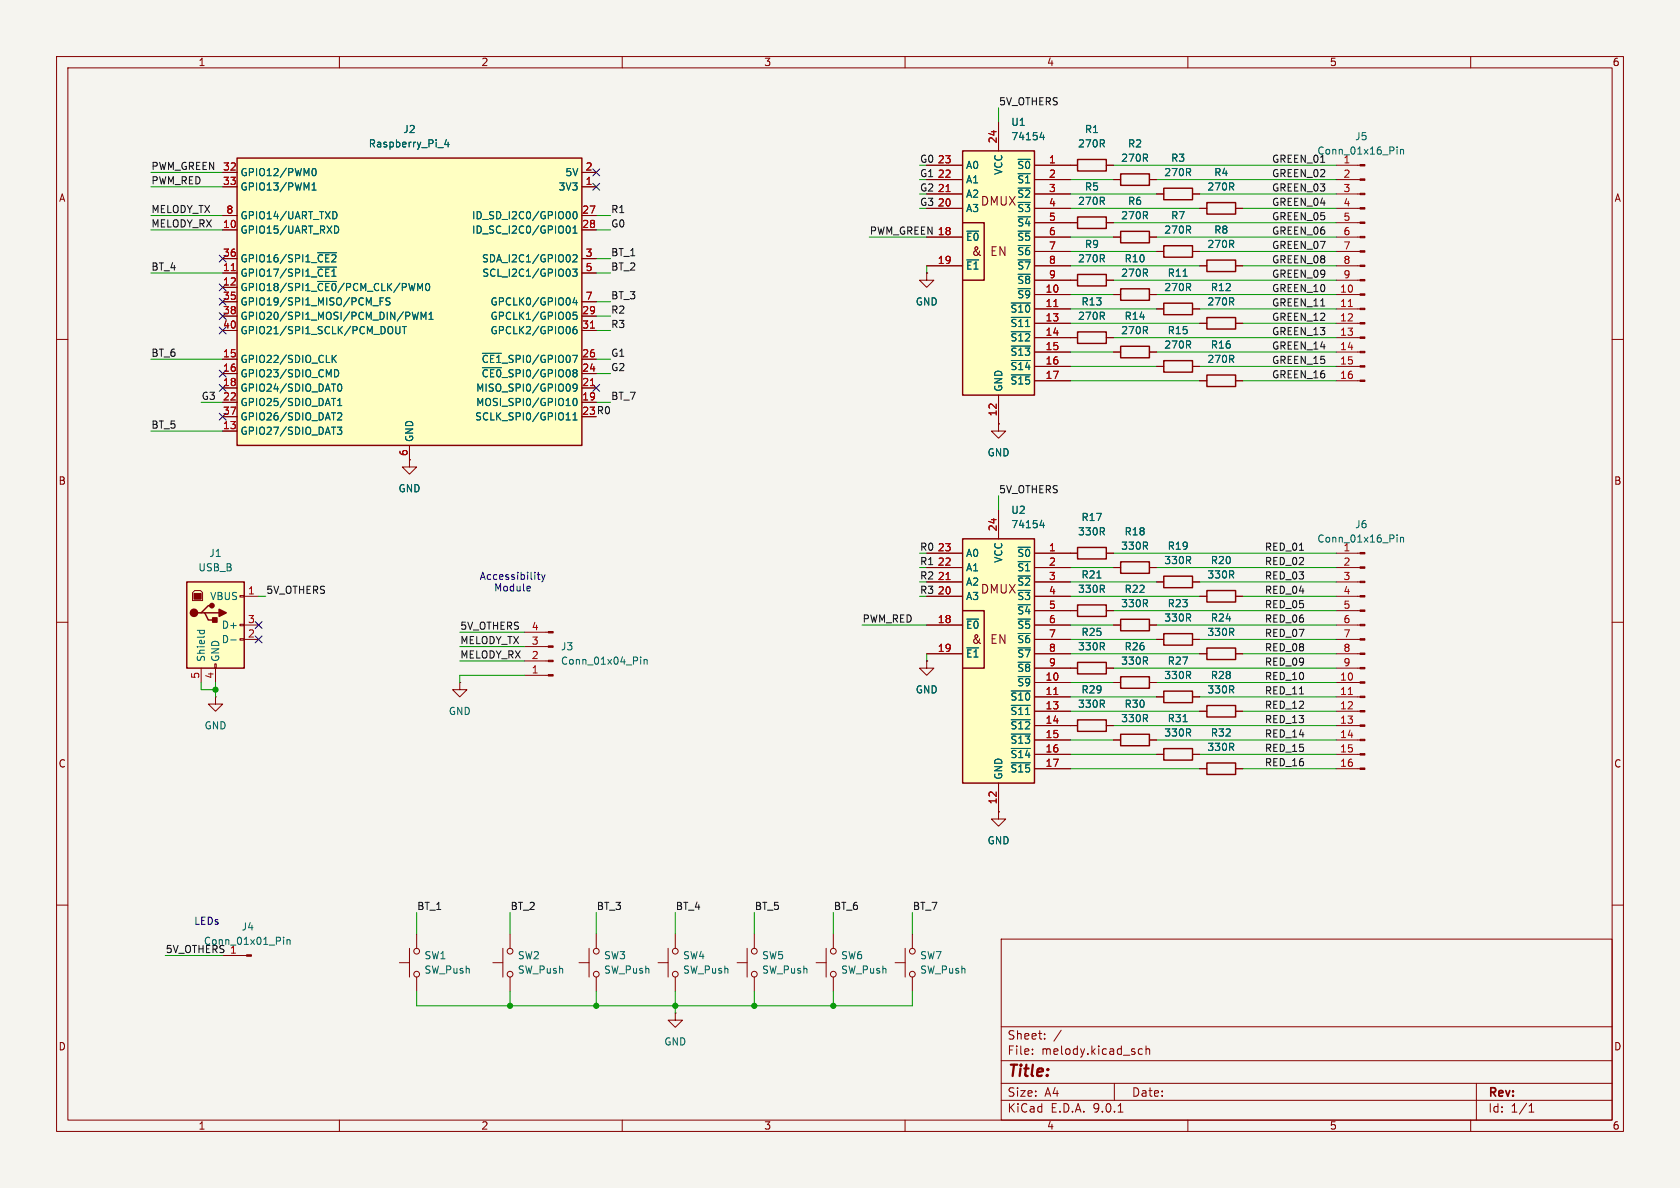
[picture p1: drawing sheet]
<svg xmlns="http://www.w3.org/2000/svg" width="297mm" height="210mm" viewBox="0 0 297 210" stroke-linecap="round" stroke-linejoin="round" font-family="sans-serif">
<path d="M0 0h297v210h-297z" fill="#f5f4ef" stroke="#f5f4ef" stroke-width=".18"/>
<g fill="none" stroke="#840000" stroke-width=".18">
<path d="M10 10h277v190h-277zM12 12h273v186h-273zM60 10v2M110 10v2M160 10v2M210 10v2M260 10v2M10 60h2M285 60h2M10 110h2M92.7 119.4h4.2M92.7 116.8h4.2"/>
<path d="M92.7 114.3h4.2M92.7 111.8h4.2M285 110h2M38.1 123.2v1.3h1.3l-1.3 1.2-1.3-1.2h1.3M38.1 123.2h.1M81.3 120.7v1.2h1.2l-1.2 1.3-1.3-1.3h1.3M81.3 120.7h.1M10 160h2M87.1 170.2h1.8M88.9 167.6v5.1M90.2 165.1v2.5M90.2 172.7v2.6"/>
<path d="M177 166h108v32h-108zM285 160h2M60 198v2M110 198v2M160 198v2M177 194.5h108M177 191.5h108M177 187.5h108M177 181.5h108M182.5 186.3v.1M182.5 185.5v.1M184.7 183.6v.1"/>
<path d="M184.7 182.8v.1M187.6 182.1l-1.3 2M197 191.5v3M197.7 196.6h.8M201.2 186.1l.3 .3 .5-.1M202 185.5l-.5-.1-.3 .3M202.6 185.5l.2-.1 .4 .1v.9M202.6 184.9v1.5M210 198v2M260 198v2M261 191.5v6.5M270.3 196.6h.9"/>
<path d="M270.3 195.5l.4-.4v1.5"/>
<circle cx="90.2" cy="172.2" r=".51"/>
<circle cx="90.2" cy="168.1" r=".51"/>
</g>
<g fill="#840000" stroke="#840000" stroke-width=".18">
<path d="M96.9 119.3h.9v.2h-.9z"/>
<path d="M96.9 116.7h.9v.3h-.9z"/>
<path d="M96.9 114.2h.9v.2h-.9z"/>
<path d="M96.9 111.6h.9v.3h-.9z"/>
</g>
<path d="M113.3 116.1v.2M113.3 116.6v.8M113.9 116.6v.8M113.9 116.7l.1-.1h.4v.8" fill="none" stroke="#006464" stroke-width=".18"/>
<path d="M33 102.9h10.2v15.2h-10.2z" fill="#ffffc2"/>
<g fill="none" stroke="#840000" stroke-width=".25">
<path d="M190.5 38.4h5.1v2h-5.1zM198.1 30.7h5.1v2.1h-5.1zM205.7 33.3h5.1v2h-5.1zM213.4 35.8h5v2h-5zM190.5 48.5h5.1v2h-5.1zM190.5 58.7h5.1v2h-5.1zM198.1 51.1h5.1v2h-5.1zM198.1 40.9h5.1v2h-5.1zM205.7 43.4h5.1v2.1h-5.1zM205.7 53.6h5.1v2h-5.1zM213.4 46h5v2h-5zM198.1 61.2h5.1v2h-5.1z"/>
<path d="M205.7 63.8h5.1v2h-5.1zM213.4 66.3h5v2h-5zM190.5 96.8h5.1v2h-5.1zM198.1 99.3h5.1v2h-5.1zM33 102.9h10.2v15.2h-10.2zM35.6 108.3h.6l.6 1.3h1.3M36.2 108.3h2.5M37.5 107.1h-.7l-1.2 1.2h-.7M190.5 117.1h5.1v2h-5.1zM190.5 106.9h5.1v2.1h-5.1zM198.1 109.5h5.1v2h-5.1zM198.1 119.6h5.1v2.1h-5.1z"/>
<path d="M205.7 112h5.1v2h-5.1zM205.7 101.9h5.1v2h-5.1zM190.5 127.3h5.1v2h-5.1zM198.1 129.8h5.1v2h-5.1zM205.7 122.2h5.1v2h-5.1zM205.7 132.3h5.1v2.1h-5.1z"/>
</g>
<g fill="none" stroke="#840000" stroke-width=".18">
<path d="M189.2 39.4h1.3M195.6 39.4h1.2M196.8 31.8h1.3M203.2 31.8h1.3M204.5 34.3h1.2M210.8 34.3h1.3M212.1 36.8h1.3M218.4 36.8h1.3M189.2 49.5h1.3M189.2 59.7h1.3M195.6 49.5h1.2M195.6 59.7h1.2"/>
<path d="M196.8 52.1h1.3M196.8 41.9h1.3M203.2 52.1h1.3M203.2 41.9h1.3M204.5 44.5h1.2M204.5 54.6h1.2M210.8 44.5h1.3M210.8 54.6h1.3M212.1 47h1.3M218.4 47h1.3M196.8 62.2h1.3M203.2 62.2h1.3"/>
<path d="M204.5 64.8h1.2M210.8 64.8h1.3M212.1 67.3h1.3M218.4 67.3h1.3M72.4 81.3v1.3h1.3l-1.3 1.2-1.3-1.2h1.3M72.4 81.3h.1M189.2 97.8h1.3M195.6 97.8h1.2M34 104.8l.4-.4h1l.4 .4v1.4h-1.8zM35.6 118.1v2.6M38 117.3h.2v.8h-.2zM38.1 118.1v2.6"/>
<path d="M42.4 105.3h.8v.2h-.8zM42.4 110.4h.8v.2h-.8zM42.4 112.9h.8v.3h-.8zM43.2 105.4h2.5M43.2 110.5h2.5M43.2 113h2.5M189.2 118.1h1.3M189.2 108h1.3M195.6 118.1h1.2M195.6 108h1.2M196.8 110.5h1.3M196.8 100.3h1.3"/>
<path d="M203.2 110.5h1.3M203.2 100.3h1.3M204.5 113h1.2M204.5 102.9h1.2M210.8 113h1.3M210.8 102.9h1.3M189.2 128.3h1.3M195.6 128.3h1.2M196.8 130.8h1.3M196.8 120.7h1.3M203.2 130.8h1.3M203.2 120.7h1.3"/>
<path d="M204.5 123.2h1.2M204.5 133.4h1.2M210.8 123.2h1.3M210.8 133.4h1.3M176.5 143.5v1.3h1.3l-1.3 1.3-1.2-1.3h1.2M176.5 143.5h.1M70.6 170.2h1.8M72.4 167.6v5.1M73.7 165.1v2.5M73.7 172.7v2.6M102.4 170.2h1.7M104.1 167.6v5.1"/>
<path d="M105.4 165.1v2.5M105.4 172.7v2.6M116.3 170.2h1.8M118.1 167.6v5.1M119.4 165.1v2.5M119.4 172.7v2.6M130.3 170.2h1.8M132.1 167.6v5.1M133.3 165.1v2.5M133.3 172.7v2.6M144.3 170.2h1.7M146 167.6v5.1"/>
<path d="M147.3 165.1v2.5M147.3 172.7v2.6M158.2 170.2h1.8M160 167.6v5.1M161.3 165.1v2.5M161.3 172.7v2.6"/>
<circle cx="73.7" cy="172.2" r=".51"/>
<circle cx="73.7" cy="168.1" r=".51"/>
<circle cx="105.4" cy="172.2" r=".51"/>
<circle cx="105.4" cy="168.1" r=".51"/>
<circle cx="119.4" cy="172.2" r=".51"/>
<circle cx="119.4" cy="168.1" r=".51"/>
<circle cx="133.4" cy="172.2" r=".51"/>
<circle cx="133.4" cy="168.1" r=".51"/>
<circle cx="147.3" cy="172.2" r=".51"/>
<circle cx="147.3" cy="168.1" r=".51"/>
<circle cx="161.3" cy="168.1" r=".51"/>
<circle cx="161.3" cy="172.2" r=".51"/>
</g>
<path d="M34.3 104.9h1.3v1h-1.3z" fill="#840000" stroke="#840000" stroke-width=".18"/>
<g fill="#840000" stroke="#840000" stroke-width=".25">
<path d="M37.6 109.2h.8v.8h-.8z"/>
<path d="M38.7 107.7l1.3 .6-1.3 .7z"/>
<circle cx="34.3" cy="108.3" r=".63"/>
<circle cx="37.5" cy="107.1" r=".38"/>
</g>
<path d="M209.2 48.8h.7M34.9 111.4h1.2M35.4 111.4l-.1 .4M36.1 111.4v.4M40.8 113.1h1M193.9 102.2h.7M209.2 127.6h.7" fill="none" stroke="#006464" stroke-width=".18"/>
<g fill="#ffffc2">
<path d="M170.2 26.7h12.7v43.2h-12.7z"/>
<path d="M170.2 39.4h3.8v10.1h-3.8z"/>
</g>
<path d="M170.2 26.7h12.7v43.2h-12.7zM170.2 39.4h3.8v10.1h-3.8M190.5 28.2h5.1v2h-5.1zM213.4 56.1h5v2.1h-5z" fill="none" stroke="#840000" stroke-width=".25"/>
<g fill="none" stroke="#840000" stroke-width=".18">
<path d="M163.8 29.2h6.4M163.8 31.8h6.4M163.8 34.3h6.4M163.8 36.8h6.4M176.5 21.6v5.1M182.9 29.2h7.6M182.9 31.8h6.3M182.9 34.3h6.3M182.9 36.8h6.3M182.9 39.4h6.3M195.6 29.2h1.2M163.8 41.9h6.4"/>
<path d="M163.8 47h6.4M182.9 41.9h6.3M182.9 47h6.3M182.9 44.5h6.3M182.9 49.5h6.3M182.9 52.1h6.3M182.9 54.6h6.3M182.9 57.2h6.3M182.9 59.7h6.3M212.1 57.2h1.3M218.4 57.2h1.3M176.5 69.9v5"/>
<path d="M182.9 62.2h6.3M182.9 64.8h6.3M182.9 67.3h6.3"/>
</g>
<path d="M167.2 33.9h.8M186.3 54.2h.7" fill="none" stroke="#a90000" stroke-width=".18"/>
<path d="M184.2 23.4l-.3 .9h.8M184.5 23.9v.8M170.9 40.9h2.1M170.9 45.9h2.1M178.8 53.6h3.3M178.8 56.1h3.3M178.8 58.6h3.3M178.8 61.2h3.3M178.8 63.7h3.3M178.8 66.3h3.3" fill="none" stroke="#006464" stroke-width=".18"/>
<g fill="#ffffc2">
<path d="M170.2 95.3h12.7v43.1h-12.7z"/>
<path d="M170.2 108h3.8v10.1h-3.8z"/>
</g>
<path d="M170.2 95.3h12.7v43.1h-12.7zM170.2 108h3.8v10.1h-3.8M213.4 104.4h5v2h-5zM213.4 114.6h5v2h-5zM213.4 124.7h5v2h-5zM213.4 134.9h5v2h-5z" fill="none" stroke="#840000" stroke-width=".25"/>
<g fill="none" stroke="#840000" stroke-width=".18">
<path d="M236.2 29.2h4.2M236.2 31.8h4.2M236.2 34.3h4.2M236.2 36.8h4.2M236.2 39.4h4.2M163.8 48.3v1.2h1.3l-1.3 1.3-1.2-1.3h1.2M163.8 48.3h.1M236.2 41.9h4.2M236.2 44.5h4.2M236.2 47h4.2M236.2 49.5h4.2M236.2 52.1h4.2"/>
<path d="M236.2 54.6h4.2M236.2 57.2h4.2M236.2 59.7h4.2M176.5 74.9v1.3h1.3l-1.3 1.3-1.2-1.3h1.2M176.5 74.9h.1M236.2 62.2h4.2M236.2 64.8h4.2M236.2 67.3h4.2M163.8 97.8h6.4M176.5 90.2v5.1M182.9 97.8h6.3M236.2 97.8h4.2"/>
<path d="M163.8 116.8v1.3h1.3l-1.3 1.3-1.2-1.3h1.2M163.8 116.8h.1M163.8 100.3h6.4M163.8 102.9h6.4M163.8 105.4h6.4M163.8 110.5h6.4M163.8 115.6h6.4M182.9 100.3h6.3M182.9 102.9h6.3M182.9 105.4h6.3M182.9 110.5h6.3M182.9 115.6h6.3"/>
<path d="M182.9 108h6.3M182.9 113h6.3M182.9 118.1h6.3M212.1 105.4h1.3M212.1 115.6h1.3M218.4 105.4h1.3M218.4 115.6h1.3M236.2 100.3h4.2M236.2 102.9h4.2M236.2 105.4h4.2M236.2 110.5h4.2M236.2 115.6h4.2"/>
<path d="M236.2 108h4.2M236.2 113h4.2M236.2 118.1h4.2M176.5 138.4v5.1M182.9 120.7h6.3M182.9 123.2h6.3M182.9 125.7h6.3M182.9 128.3h6.3M182.9 130.8h6.3M182.9 133.4h6.3M182.9 135.9h6.3M212.1 125.7h1.3"/>
<path d="M212.1 135.9h1.3M218.4 125.7h1.3M218.4 135.9h1.3M236.2 120.7h4.2M236.2 123.2h4.2M236.2 125.7h4.2M236.2 128.3h4.2M236.2 130.8h4.2M236.2 133.4h4.2M236.2 135.9h4.2M39.4 168.9h4.2M119.4 179.1v1.2h1.2l-1.2 1.3-1.3-1.3h1.3"/>
<path d="M119.4 179.1h.1"/>
</g>
<path d="M238.4 54.2h.7M167.2 102.5h.8M186.3 122.8h.7M238.4 122.8h.7" fill="none" stroke="#a90000" stroke-width=".18"/>
<g fill="none" stroke="#006464" stroke-width=".18">
<path d="M247 26v.1M247 26.4v.8M247.6 26.4v.8M247.6 26.5l.2-.1 .3 .1v.7M184.2 92l-.3 .9h.8M184.5 92.4v.9M247 94.6v.1M247 95v.8M247.6 95v.8M247.6 95.1l.2-.1h.3v.8M170.9 109.4h2.1M170.9 114.5h2.1"/>
<path d="M178.8 122.1h3.3M178.8 124.7h3.3M178.8 127.2h3.3M178.8 129.8h3.3M178.8 132.3h3.3M178.8 134.8h3.3M50.1 165.7v.1M50.1 166.1v.8M50.7 166.1v.8M50.7 166.2l.2-.1 .3 .1 .1 .7"/>
</g>
<g fill="#840000" stroke="#840000" stroke-width=".18">
<path d="M240.4 29.1h.9v.2h-.9z"/>
<path d="M240.4 31.6h.9v.3h-.9z"/>
<path d="M240.4 34.2h.9v.2h-.9z"/>
<path d="M240.4 36.7h.9v.3h-.9z"/>
<path d="M240.4 39.2h.9v.3h-.9z"/>
<path d="M240.4 41.8h.9v.2h-.9z"/>
<path d="M240.4 44.3h.9v.3h-.9z"/>
<path d="M240.4 46.9h.9v.2h-.9z"/>
<path d="M240.4 49.4h.9v.3h-.9z"/>
<path d="M240.4 51.9h.9v.3h-.9z"/>
<path d="M240.4 54.5h.9v.2h-.9z"/>
<path d="M240.4 57h.9v.3h-.9z"/>
<path d="M240.4 59.6h.9v.2h-.9z"/>
<path d="M240.4 62.1h.9v.3h-.9z"/>
<path d="M240.4 64.6h.9v.3h-.9z"/>
<path d="M240.4 67.2h.9v.2h-.9z"/>
<path d="M43.6 168.8h.8v.2h-.8z"/>
<path d="M240.4 97.7h.9v.2h-.9z"/>
<path d="M240.4 100.2h.9v.3h-.9z"/>
<path d="M240.4 102.7h.9v.3h-.9z"/>
<path d="M240.4 105.3h.9v.2h-.9z"/>
<path d="M240.4 107.8h.9v.3h-.9z"/>
<path d="M240.4 110.4h.9v.2h-.9z"/>
<path d="M240.4 112.9h.9v.3h-.9z"/>
<path d="M240.4 115.4h.9v.3h-.9z"/>
<path d="M240.4 118h.9v.2h-.9z"/>
<path d="M240.4 120.5h.9v.3h-.9z"/>
<path d="M240.4 123.1h.9v.2h-.9z"/>
<path d="M240.4 125.6h.9v.3h-.9z"/>
<path d="M240.4 128.1h.9v.3h-.9z"/>
<path d="M240.4 130.7h.9v.2h-.9z"/>
<path d="M240.4 133.2h.9v.3h-.9z"/>
<path d="M240.4 135.8h.9v.2h-.9z"/>
</g>
<path d="M41.9 27.9h61v50.8h-61z" fill="#ffffc2"/>
<path d="M41.9 27.9h61v50.8h-61z" fill="none" stroke="#840000" stroke-width=".25"/>
<g fill="none" stroke="#840000" stroke-width=".18">
<path d="M39.4 30.5h2.5M39.4 33h2.5M39.4 38.1h2.5M102.9 30.5h2.5M102.9 33h2.5M102.9 38.1h2.5M163.8 29.2h6.4M163.8 31.8h6.4M163.8 34.3h6.4M163.8 36.8h6.4M176.5 21.6v5.1M182.9 29.2h7.6"/>
<path d="M182.9 31.8h6.3M182.9 34.3h6.3M182.9 36.8h6.3M182.9 39.4h7.6M195.6 29.2h1.2M195.6 39.4h1.2M196.8 31.8h1.3M203.2 31.8h1.3M204.5 34.3h1.2M210.8 34.3h1.3M212.1 36.8h1.3M218.4 36.8h1.3"/>
<path d="M39.4 40.6h2.5M39.4 45.7h2.5M39.4 48.3h2.5M39.4 50.8h2.5M39.4 53.3h2.5M39.4 55.9h2.5M39.4 58.4h2.5M102.9 40.6h2.5M102.9 45.7h2.5M102.9 48.3h2.5M102.9 53.3h2.5M102.9 55.9h2.5"/>
<path d="M102.9 58.4h2.5M163.8 48.3h.1M163.8 41.9h6.4M163.8 47h6.4M182.9 41.9h6.3M182.9 47h6.3M182.9 44.5h6.3M182.9 49.5h7.6M182.9 52.1h6.3M182.9 54.6h6.3M182.9 57.2h6.3M182.9 59.7h7.6"/>
<path d="M195.6 49.5h1.2M195.6 59.7h1.2M196.8 41.9h1.3M196.8 52.1h1.3M203.2 41.9h1.3M203.2 52.1h1.3M204.5 44.5h1.2M204.5 54.6h1.2M210.8 44.5h1.3M210.8 54.6h1.3M212.1 47h1.3M212.1 57.2h1.3"/>
<path d="M218.4 47h1.3M218.4 57.2h1.3M39.4 63.5h2.5M39.4 66h2.5M39.4 68.6h2.5M39.4 71.1h2.5M39.4 73.7h2.5M39.4 76.2h2.5M72.4 78.7v2.6M102.9 63.5h2.5M102.9 66h2.5M102.9 68.6h2.5"/>
<path d="M102.9 71.1h2.5M176.5 74.9h.1M176.5 69.9v5M182.9 62.2h6.3M182.9 64.8h6.3M182.9 67.3h6.3M196.8 62.2h1.3M203.2 62.2h1.3M204.5 64.8h1.2M210.8 64.8h1.3M212.1 67.3h1.3M218.4 67.3h1.3"/>
<path d="M72.4 81.3h.1M163.8 97.8h6.4M176.5 90.2v5.1M182.9 97.8h7.6M195.6 97.8h1.2M163.8 116.8h.1M163.8 100.3h6.4M163.8 102.9h6.4M163.8 105.4h6.4M163.8 110.5h6.4M163.8 115.6h6.4M182.9 100.3h6.3"/>
<path d="M182.9 102.9h6.3M182.9 105.4h6.3M182.9 110.5h6.3M182.9 115.6h6.3M182.9 108h7.6M182.9 113h6.3M182.9 118.1h7.6M195.6 108h1.2M195.6 118.1h1.2M196.8 100.3h1.3M196.8 110.5h1.3M203.2 100.3h1.3"/>
<path d="M203.2 110.5h1.3M204.5 102.9h1.2M204.5 113h1.2M210.8 102.9h1.3M210.8 113h1.3M212.1 105.4h1.3M212.1 115.6h1.3M218.4 105.4h1.3M218.4 115.6h1.3M176.5 138.4v5.1M182.9 120.7h6.3M182.9 123.2h6.3"/>
<path d="M182.9 125.7h6.3M182.9 128.3h7.6M182.9 130.8h6.3M182.9 133.4h6.3M182.9 135.9h6.3M195.6 128.3h1.2M196.8 120.7h1.3M196.8 130.8h1.3M203.2 120.7h1.3M203.2 130.8h1.3M204.5 123.2h1.2M204.5 133.4h1.2"/>
<path d="M210.8 123.2h1.3M210.8 133.4h1.3M212.1 125.7h1.3M212.1 135.9h1.3M218.4 125.7h1.3M218.4 135.9h1.3M176.5 143.5h.1"/>
</g>
<g fill="none" stroke="#006464" stroke-width=".18">
<path d="M55.2 30.3l.1-.4 .2-.1a.68 .68 0 0 1 .4 .6 .68 .68 0 0 1-.4 .7l-.2-.2-.1-.3M55.2 33.6h.7M55.2 32.7l.3-.4v1.3M59.1 37.4a.68 .68 0 0 1 .5 .6 .68 .68 0 0 1-.5 .7M59.1 39.9a.64 .64 0 0 1 .8 .7 .64 .64 0 0 1-.8 .6M77.4 26.1h1M78.9 24.6l-.3 1h.8M79.2 25.1v.9M100.4 39.9a.68 .68 0 0 1 .4 .7 .68 .68 0 0 1-.4 .6M100.7 37.5l.1 .4-.1 .7M101.4 37.5l.2-.1a.68 .68 0 0 1 .4 .6 .68 .68 0 0 1-.4 .7l-.2-.1-.1-.4zM184.2 23.4l-.3 .9h.8"/>
<path d="M184.5 23.9v.8M56.1 44.7h3.4M56.1 47.2h3.4M56.1 49.8h3.4M65.9 54h1M67.2 53.3h.4M67.8 52.6h-.6v1.3M68.9 52.7l-.4-.1-.2 .2v.3l.5 .3 .1 .3-.2 .2h-.5M70 57.7v1.1l.2 .2 .4-.1 .1-.1v-1.1M71.1 57.7h.7M71.5 57.7v1.3M72.9 55.2l.3 1.3 .2-.9 .3 .9 .3-1.3"/>
<path d="M74.4 56.5v-1.3l.5 .9 .4-.9v1.3M75.4 50.2l.1-.1a.68 .68 0 0 1 .5 .6 .68 .68 0 0 1-.5 .7 .84 .84 0 0 1-.1-1.2zM75.8 56.5h.8M75.8 55.6l.4-.4v1.3M100.7 47.8v.8M101.2 47.6h.8l-.4 .5 .4 .1v.5l-.2 .1-.6-.1M101.3 41.2h.7M101.3 45.2l.5-.2 .2 .4-.8 .9h.8M101.3 40.3l.4-.4v1.3M101.6 52.6l-.3 .9h.8M101.9 57.7l-.4 .1a.86 .86 0 0 0 0 1.2l.5-.1v-.4l-.2-.3-.4 .1-.1 .2M101.9 53.1v.8"/>
<path d="M102 55.2h-.6l-.1 .6 .2-.1h.4l.1 .2v.4l-.2 .2-.5-.2M170.9 40.9h2.1M170.9 45.9h2.1M178.8 53.6h3.3M178.8 56.1h3.3M178.8 58.6h3.3M209.2 48.8h.7M58.7 62.8v1.3M58.9 63.4l.6 .7M59.1 65.3a.64 .64 0 0 1 .8 .7 .64 .64 0 0 1-.8 .6M59.5 62.8l-.8 .7M59.6 75.5h.8l-.4 .5 .4 .1v.6l-.2 .1-.6-.1"/>
<path d="M59.7 73.1l.5-.1 .2 .3-.8 .9h.8M59.7 71.7h.7M59.7 70.8l.4-.4v1.3M59.9 68l.1-.1a.68 .68 0 0 1 .4 .6 .68 .68 0 0 1-.4 .7 .84 .84 0 0 1-.1-1.2zM85.3 62.5h3.3M85.3 65h3.3M100.1 74.2h.7M101.3 74.2h.7M101.3 73.3l.4-.3v1.2M101.4 70.6l.2-.2a.68 .68 0 0 1 .4 .7 .68 .68 0 0 1-.4 .6l-.2-.1-.1-.4zM102 68.4l-.2 .3-.4-.1-.1-.2 .1-.4 .4-.1 .2 .1a.84 .84 0 0 1-.3 1.2h-.3M178.8 61.2h3.3"/>
<path d="M178.8 63.7h3.3M178.8 66.3h3.3M184.2 92l-.3 .9h.8M184.5 92.4v.9M170.9 109.4h2.1M170.9 114.5h2.1M193.9 102.2h.7M178.8 122.1h3.3M178.8 124.7h3.3M178.8 127.2h3.3M178.8 129.8h3.3M178.8 132.3h3.3"/>
<path d="M178.8 134.8h3.3M209.2 127.6h.7"/>
</g>
<path d="M167.2 33.9h.8M40.9 47.8h.7M104.4 58h.7M186.3 54.2h.7M104.4 68.2h.7M167.2 102.5h.8M186.3 122.8h.7" fill="none" stroke="#a90000" stroke-width=".18"/>
<g fill="none" stroke="#009600" stroke-width=".18">
<path d="M176.5 19.1v2.5M26.7 38.1h12.7M26.7 30.5h12.7M26.7 33h12.7M105.4 38.1h2.5M189.2 34.3h15.3M189.2 36.8h22.9M189.2 31.8h7.6M196.8 29.2h39.4M196.8 39.4h39.4M204.5 31.8h31.7M212.1 34.3h24.1"/>
<path d="M219.7 36.8h16.5M26.7 48.3h12.7M26.7 40.6h12.7M105.4 45.7h2.5M105.4 48.3h2.5M105.4 58.4h2.5M105.4 55.9h2.5M105.4 40.6h2.5M105.4 53.3h2.5M153.7 41.9h10.1M163.8 47v1.3M189.2 47h22.9"/>
<path d="M189.2 44.5h15.3M189.2 41.9h7.6M189.2 52.1h7.6M189.2 57.2h22.9M189.2 54.6h15.3M196.8 59.7h39.4M196.8 49.5h39.4M204.5 41.9h31.7M204.5 52.1h31.7M212.1 44.5h24.1M212.1 54.6h24.1M219.7 47h16.5"/>
<path d="M219.7 57.2h16.5M26.7 76.2h12.7M26.7 63.5h12.7M35.6 71.1h3.8M105.4 71.1h2.5M105.4 63.5h2.5M105.4 66h2.5M189.2 64.8h15.3M189.2 62.2h7.6M189.2 67.3h22.9M204.5 62.2h31.7M212.1 64.8h24.1"/>
<path d="M219.7 67.3h16.5M176.5 87.6v2.6M196.8 97.8h39.4M45.7 105.4h1.3M81.3 116.8h11.4M81.3 114.3h11.4M81.3 111.8h11.4M92.7 119.4h-11.4v1.3M152.4 110.5h11.4M163.8 115.6v1.2M189.2 102.9h15.3M189.2 100.3h7.6"/>
<path d="M189.2 105.4h22.9M189.2 110.5h7.6M189.2 113h15.3M189.2 115.6h22.9M196.8 118.1h39.4M196.8 108h39.4M204.5 100.3h31.7M204.5 110.5h31.7M212.1 102.9h24.1M212.1 113h24.1M219.7 105.4h16.5M219.7 115.6h16.5"/>
<path d="M35.6 120.7v1.2h2.5M38.1 120.7v2.5M189.2 135.9h22.9M189.2 133.4h15.3M189.2 120.7h7.6M189.2 130.8h7.6M189.2 125.7h22.9M189.2 123.2h15.3M196.8 128.3h39.4M204.5 120.7h31.7M204.5 130.8h31.7M212.1 133.4h24.1"/>
<path d="M212.1 123.2h24.1M219.7 135.9h16.5M219.7 125.7h16.5M29.2 168.9h10.2M73.7 175.3v2.5h87.6v-2.5M73.7 161.3v3.8M90.2 161.3v3.8M90.2 175.3v2.5M105.4 161.3v3.8M105.4 175.3v2.5M119.4 161.3v3.8M119.4 175.3v3.8"/>
<path d="M133.3 161.3v3.8M133.3 175.3v2.5M147.3 161.3v3.8M147.3 175.3v2.5M161.3 161.3v3.8"/>
</g>
<g fill="none" stroke="#000084" stroke-width=".18">
<path d="M104.8 29.9l1.2 1.2M104.8 32.4l1.2 1.2M106 29.9l-1.2 1.2M106 32.4l-1.2 1.2M38.8 57.8l1.2 1.2M38.8 50.2l1.2 1.2M38.8 45.1l1.2 1.2M38.8 55.3l1.2 1.2M38.8 52.7l1.2 1.2M40 57.8l-1.2 1.2M40 50.2l-1.2 1.2M40 45.1l-1.2 1.2"/>
<path d="M40 55.3l-1.2 1.2M40 52.7l-1.2 1.2M38.8 65.4l1.2 1.2M38.8 68l1.2 1.2M38.8 73.1l1.2 1.2M40 65.4l-1.2 1.2M40 68l-1.2 1.2M40 73.1l-1.2 1.2M104.8 68l1.2 1.2M106 68l-1.2 1.2M45.1 109.9l1.2 1.2M45.1 112.4l1.2 1.2"/>
<path d="M46.3 109.9l-1.2 1.2M46.3 112.4l-1.2 1.2"/>
</g>
<path d="M93.7 104.4l-.1 .1M93.7 103.7l.1 .2-.6 .2M95 101.6h.5M95.2 101.2v1l.3 .2M95.8 101.6l.3 .8M96.1 102.4l-.3 .5M96.4 101.6l-.3 .8" fill="none" stroke="#0000c2" stroke-width=".18"/>
<g fill="#009600" stroke="#009600" stroke-width=".18">
<circle cx="119.4" cy="177.8" r=".46"/>
<circle cx="133.3" cy="177.8" r=".46"/>
<circle cx="147.3" cy="177.8" r=".46"/>
<circle cx="38.1" cy="121.9" r=".46"/>
<circle cx="90.2" cy="177.8" r=".46"/>
<circle cx="105.4" cy="177.8" r=".46"/>
</g>
<text font-size="2.8" fill="#840000" x="178" y="190.9">Title:</text>
<g font-size="2.1" fill="#840000">
<text x="173.3" y="36.6">DMUX</text>
<text x="171.7" y="45.4">&amp;</text>
<text x="175" y="45.4">EN</text>
<text x="173.3" y="105.1">DMUX</text>
<text x="171.7" y="114">&amp;</text>
<text x="175" y="114">EN</text>
<text x="178" y="184">Sheet:</text>
<text x="178" y="186.7">File:</text>
<text x="184.1" y="186.7">melody.kicad_sch</text>
<text x="178" y="196.9">KiCad</text>
<text x="178" y="194.1">Size:</text>
<text x="184.7" y="194.1">A4</text>
<text x="185.7" y="196.9">E.D.A.</text>
<text x="193.3" y="196.9">9.0.1</text>
<text x="200" y="194.1">Date:</text>
<text x="263" y="194.3">Rev:</text>
<text x="263" y="196.9">Id:</text>
<text x="267.1" y="196.9">1/1</text>
</g>
<g font-size="1.8" fill="#840000">
<text x="35" y="11.9">1</text>
<text x="85" y="11.9">2</text>
<text x="135" y="11.9">3</text>
<text x="185" y="11.9">4</text>
<text x="235" y="11.9">5</text>
<text x="285" y="11.9">6</text>
<text x="10.3" y="35.9">A</text>
<text x="285.3" y="35.9">A</text>
<text x="102.8" y="73.4">23 R0</text>
<text x="10.3" y="85.9">B</text>
<text x="285.3" y="85.9">B</text>
<text x="10.3" y="135.9">C</text>
<text x="285.3" y="135.9">C</text>
<text x="10.3" y="185.9">D</text>
<text x="285.3" y="185.9">D</text>
<text x="35" y="199.9">1</text>
<text x="85" y="199.9">2</text>
<text x="135" y="199.9">3</text>
<text x="185" y="199.9">4</text>
<text x="235" y="199.9">5</text>
<text x="285" y="199.9">6</text>
</g>
<g font-size="1.8" fill="#006464">
<text x="71.2" y="23.7">J2</text>
<text x="178.7" y="22.5">U1</text>
<text x="191.7" y="23.7">R1</text>
<text x="65.1" y="26.3">Raspberry_Pi_4</text>
<text x="178.7" y="25">74154</text>
<text x="190.5" y="26.3">270R</text>
<text x="198.1" y="28.8">270R</text>
<text x="199.3" y="26.3">R2</text>
<text x="206.9" y="28.8">R3</text>
<text x="232.8" y="27.5">Conn_01x16_Pin</text>
<text x="237.4" y="29">1</text>
<text x="239.5" y="25">J5</text>
<text x="42.4" y="31.3">GPIO12/PWM0</text>
<text x="42.4" y="33.9">GPIO13/PWM1</text>
<text x="98.7" y="33.9">3V3</text>
<text x="99.9" y="31.3">5V</text>
<text x="170.7" y="30.1">A0</text>
<text x="170.7" y="32.6">A1</text>
<text x="170.7" y="35.2">A2</text>
<text x="177.4" y="31" transform="rotate(-90 177.4 31)">VCC</text>
<text x="179.7" y="30.1">~{S0}</text>
<text x="179.7" y="32.6">~{S1}</text>
<text x="179.7" y="35.2">~{S2}</text>
<text x="191.7" y="33.9">R5</text>
<text x="205.7" y="31.3">270R</text>
<text x="213.3" y="33.9">270R</text>
<text x="214.6" y="31.3">R4</text>
<text x="42.4" y="39">GPIO14/UART_TXD</text>
<text x="42.4" y="41.5">GPIO15/UART_RXD</text>
<text x="83.4" y="39">ID_SD_I2C0/GPIO00</text>
<text x="83.4" y="41.5">ID_SC_I2C0/GPIO01</text>
<text x="170.7" y="37.7">A3</text>
<text x="179.7" y="37.7">~{S3}</text>
<text x="179.7" y="40.2">~{S4}</text>
<text x="190.5" y="36.4">270R</text>
<text x="198.1" y="39">270R</text>
<text x="199.3" y="36.4">R6</text>
<text x="205.7" y="41.5">270R</text>
<text x="206.9" y="39">R7</text>
<text x="214.6" y="41.5">R8</text>
<text x="42.4" y="46.6">GPIO16/SPI1_~{CE2}</text>
<text x="85.1" y="46.6">SDA_I2C1/GPIO02</text>
<text x="170.7" y="42.8">~{E0}</text>
<text x="170.7" y="47.9">~{E1}</text>
<text x="179.7" y="42.8">~{S5}</text>
<text x="179.7" y="45.3">~{S6}</text>
<text x="179.7" y="47.9">~{S7}</text>
<text x="190.5" y="46.6">270R</text>
<text x="191.7" y="44">R9</text>
<text x="198.7" y="46.6">R10</text>
<text x="213.3" y="44">270R</text>
<text x="42.4" y="49.1">GPIO17/SPI1_~{CE1}</text>
<text x="42.4" y="51.7">GPIO18/SPI1_~{CE0}/PCM_CLK/PWM0</text>
<text x="85.2" y="49.1">SCL_I2C1/GPIO03</text>
<text x="179.7" y="50.4">~{S8}</text>
<text x="179.7" y="52.9">~{S9}</text>
<text x="198.1" y="49.1">270R</text>
<text x="205.7" y="51.7">270R</text>
<text x="206.3" y="49.1">R11</text>
<text x="214" y="51.7">R12</text>
<text x="42.4" y="54.2">GPIO19/SPI1_MISO/PCM_FS</text>
<text x="42.4" y="56.7">GPIO20/SPI1_MOSI/PCM_DIN/PWM1</text>
<text x="42.4" y="59.3">GPIO21/SPI1_SCLK/PCM_DOUT</text>
<text x="86.6" y="54.2">GPCLK0/GPIO04</text>
<text x="86.6" y="56.7">GPCLK1/GPIO05</text>
<text x="86.6" y="59.3">GPCLK2/GPIO06</text>
<text x="161.8" y="54.2">GND</text>
<text x="178.5" y="55.5">~{S10}</text>
<text x="178.5" y="58">~{S11}</text>
<text x="190.5" y="56.7">270R</text>
<text x="191.1" y="54.2">R13</text>
<text x="198.1" y="59.3">270R</text>
<text x="198.7" y="56.7">R14</text>
<text x="206.3" y="59.3">R15</text>
<text x="213.3" y="54.2">270R</text>
<text x="42.4" y="64.4">GPIO22/SDIO_CLK</text>
<text x="85" y="64.4">~{CE1}_SPI0/GPIO07</text>
<text x="178.5" y="60.6">~{S12}</text>
<text x="178.5" y="63.1">~{S13}</text>
<text x="178.5" y="65.6">~{S14}</text>
<text x="205.7" y="61.8">270R</text>
<text x="213.3" y="64.4">270R</text>
<text x="214" y="61.8">R16</text>
<text x="42.4" y="66.9">GPIO23/SDIO_CMD</text>
<text x="42.4" y="69.4">GPIO24/SDIO_DAT0</text>
<text x="42.4" y="72">GPIO25/SDIO_DAT1</text>
<text x="84.1" y="69.4">MISO_SPI0/GPIO09</text>
<text x="84.1" y="72">MOSI_SPI0/GPIO10</text>
<text x="85" y="66.9">~{CE0}_SPI0/GPIO08</text>
<text x="177.4" y="69.3" transform="rotate(-90 177.4 69.3)">GND</text>
<text x="178.5" y="68.2">~{S15}</text>
<text x="42.4" y="74.5">GPIO26/SDIO_DAT2</text>
<text x="42.4" y="77.1">GPIO27/SDIO_DAT3</text>
<text x="83.9" y="74.5">SCLK_SPI0/GPIO11</text>
<text x="73.3" y="78.2" transform="rotate(-90 73.3 78.2)">GND</text>
<text x="174.5" y="80.9">GND</text>
<text x="70.4" y="87.2">GND</text>
<text x="178.7" y="93.6">74154</text>
<text x="178.7" y="91">U2</text>
<text x="190.5" y="94.8">330R</text>
<text x="191.1" y="92.3">R17</text>
<text x="198.7" y="94.8">R18</text>
<text x="239.5" y="93.6">J6</text>
<text x="35" y="101.2">USB_B</text>
<text x="36.9" y="98.7">J1</text>
<text x="170.7" y="98.7">A0</text>
<text x="170.7" y="101.2">A1</text>
<text x="177.4" y="99.6" transform="rotate(-90 177.4 99.6)">VCC</text>
<text x="179.7" y="98.7">~{S0}</text>
<text x="179.7" y="101.2">~{S1}</text>
<text x="198.1" y="97.4">330R</text>
<text x="205.7" y="99.9">330R</text>
<text x="206.3" y="97.4">R19</text>
<text x="214" y="99.9">R20</text>
<text x="232.8" y="96.1">Conn_01x16_Pin</text>
<text x="237.4" y="97.5">1</text>
<text x="37.1" y="106.3">VBUS</text>
<text x="170.7" y="103.7">A2</text>
<text x="170.7" y="106.3">A3</text>
<text x="179.7" y="103.7">~{S2}</text>
<text x="179.7" y="106.3">~{S3}</text>
<text x="190.5" y="105">330R</text>
<text x="191.1" y="102.5">R21</text>
<text x="198.1" y="107.5">330R</text>
<text x="198.7" y="105">R22</text>
<text x="206.3" y="107.5">R23</text>
<text x="213.3" y="102.5">330R</text>
<text x="39.1" y="111.4">D+</text>
<text x="39.1" y="113.9">D-</text>
<text x="170.7" y="111.4">~{E0}</text>
<text x="179.7" y="108.8">~{S4}</text>
<text x="179.7" y="111.4">~{S5}</text>
<text x="179.7" y="113.9">~{S6}</text>
<text x="191.1" y="112.6">R25</text>
<text x="205.7" y="110.1">330R</text>
<text x="213.3" y="112.6">330R</text>
<text x="214" y="110.1">R24</text>
<text x="36.4" y="117.1" transform="rotate(-90 36.4 117.1)">Shield</text>
<text x="39" y="117.1" transform="rotate(-90 39 117.1)">GND</text>
<text x="99.1" y="115.2">J3</text>
<text x="99.1" y="117.7">Conn_01x04_Pin</text>
<text x="170.7" y="116.4">~{E1}</text>
<text x="179.7" y="116.4">~{S7}</text>
<text x="179.7" y="119">~{S8}</text>
<text x="190.5" y="115.2">330R</text>
<text x="198.1" y="117.7">330R</text>
<text x="198.7" y="115.2">R26</text>
<text x="206.3" y="117.7">R27</text>
<text x="161.8" y="122.8">GND</text>
<text x="178.5" y="124.1">~{S10}</text>
<text x="179.7" y="121.5">~{S9}</text>
<text x="190.5" y="125.3">330R</text>
<text x="191.1" y="122.8">R29</text>
<text x="198.7" y="125.3">R30</text>
<text x="205.7" y="120.2">330R</text>
<text x="213.3" y="122.8">330R</text>
<text x="214" y="120.2">R28</text>
<text x="36.1" y="129.1">GND</text>
<text x="79.2" y="126.6">GND</text>
<text x="178.5" y="126.6">~{S11}</text>
<text x="178.5" y="129.1">~{S12}</text>
<text x="178.5" y="131.7">~{S13}</text>
<text x="198.1" y="127.9">330R</text>
<text x="205.7" y="130.4">330R</text>
<text x="206.3" y="127.9">R31</text>
<text x="214" y="130.4">R32</text>
<text x="177.4" y="137.9" transform="rotate(-90 177.4 137.9)">GND</text>
<text x="178.5" y="134.2">~{S14}</text>
<text x="178.5" y="136.8">~{S15}</text>
<text x="213.3" y="132.9">330R</text>
<text x="174.5" y="149.5">GND</text>
<text x="35.9" y="167.2">Conn_01x01_Pin</text>
<text x="42.6" y="164.7">J4</text>
<text x="74.9" y="169.8">SW1</text>
<text x="74.9" y="172.3">SW_Push</text>
<text x="91.4" y="169.8">SW2</text>
<text x="91.4" y="172.3">SW_Push</text>
<text x="106.7" y="169.8">SW3</text>
<text x="106.7" y="172.3">SW_Push</text>
<text x="120.7" y="169.8">SW4</text>
<text x="120.7" y="172.3">SW_Push</text>
<text x="134.6" y="169.8">SW5</text>
<text x="134.6" y="172.3">SW_Push</text>
<text x="148.6" y="169.8">SW6</text>
<text x="148.6" y="172.3">SW_Push</text>
<text x="162.6" y="169.8">SW7</text>
<text x="162.6" y="172.3">SW_Push</text>
<text x="117.3" y="185">GND</text>
</g>
<g font-size="1.8" fill="#0f0f0f">
<text x="176.5" y="18.7">5V_OTHERS</text>
<text x="224.8" y="28.9">GREEN_01</text>
<text x="26.7" y="30.1">PWM_GREEN 32</text>
<text x="26.7" y="32.7">PWM_RED</text>
<text x="224.8" y="31.4">GREEN_02</text>
<text x="224.8" y="33.9">GREEN_03</text>
<text x="26.7" y="37.8">MELODY_TX</text>
<text x="26.7" y="40.3">MELODY_RX</text>
<text x="107.9" y="40.3">G0</text>
<text x="107.9" y="37.8">R1</text>
<text x="153.7" y="41.6">PWM_GREEN 18</text>
<text x="224.8" y="41.6">GREEN_06</text>
<text x="224.8" y="36.5">GREEN_04</text>
<text x="224.8" y="39">GREEN_05</text>
<text x="26.7" y="47.9">BT_4</text>
<text x="107.9" y="45.4">BT_1</text>
<text x="107.9" y="47.9">BT_2</text>
<text x="224.8" y="44.1">GREEN_07</text>
<text x="224.8" y="46.6">GREEN_08</text>
<text x="107.9" y="53">BT_3</text>
<text x="224.8" y="49.2">GREEN_09</text>
<text x="224.8" y="51.7">GREEN_10</text>
<text x="107.9" y="58.1">R3</text>
<text x="107.9" y="55.5">R2</text>
<text x="224.8" y="56.8">GREEN_12</text>
<text x="224.8" y="54.3">GREEN_11</text>
<text x="224.8" y="59.3">GREEN_13</text>
<text x="26.7" y="63.2">BT_6</text>
<text x="107.9" y="65.7">G2</text>
<text x="107.9" y="63.2">G1</text>
<text x="224.8" y="64.4">GREEN_15</text>
<text x="224.8" y="61.9">GREEN_14</text>
<text x="35.6" y="70.8">G3</text>
<text x="107.9" y="70.8">BT_7</text>
<text x="224.8" y="67">GREEN_16</text>
<text x="26.7" y="75.9">BT_5</text>
<text x="176.5" y="87.3">5V_OTHERS</text>
<text x="223.5" y="97.4">RED_01</text>
<text x="223.5" y="100">RED_02</text>
<text x="47" y="105.1">5V_OTHERS</text>
<text x="223.5" y="105.1">RED_04</text>
<text x="223.5" y="102.5">RED_03</text>
<text x="223.5" y="107.6">RED_05</text>
<text x="81.3" y="111.4">5V_OTHERS</text>
<text x="81.3" y="114">MELODY_TX</text>
<text x="152.4" y="110.1">PWM_RED</text>
<text x="223.5" y="110.1">RED_06</text>
<text x="223.5" y="112.7">RED_07</text>
<text x="81.3" y="116.5">MELODY_RX</text>
<text x="223.5" y="115.2">RED_08</text>
<text x="223.5" y="117.8">RED_09</text>
<text x="223.5" y="120.3">RED_10</text>
<text x="223.5" y="125.4">RED_12</text>
<text x="223.5" y="122.8">RED_11</text>
<text x="223.5" y="127.9">RED_13</text>
<text x="223.5" y="130.5">RED_14</text>
<text x="223.5" y="135.5">RED_16</text>
<text x="223.5" y="133">RED_15</text>
<text x="73.7" y="160.9">BT_1</text>
<text x="90.2" y="160.9">BT_2</text>
<text x="105.4" y="160.9">BT_3</text>
<text x="119.4" y="160.9">BT_4</text>
<text x="133.3" y="160.9">BT_5</text>
<text x="147.3" y="160.9">BT_6</text>
<text x="161.3" y="160.9">BT_7</text>
<text x="29.2" y="168.6">5V_OTHERS 1</text>
</g>
<g font-size="1.8" fill="#009600">
<text x="162.6" y="28.9">G0</text>
<text x="162.6" y="31.4">G1</text>
<text x="162.6" y="33.9">G2</text>
<text x="162.6" y="36.5">G3</text>
<text x="162.6" y="100">R1</text>
<text x="162.6" y="97.4">R0</text>
<text x="162.6" y="102.5">R2</text>
<text x="162.6" y="105.1">R3</text>
</g>
<g font-size="1.8" fill="#a90000">
<text x="165.7" y="29">23</text>
<text x="176.3" y="25.4" transform="rotate(-90 176.3 25.4)">24</text>
<text x="185.3" y="29">1</text>
<text x="39.3" y="32.8">33</text>
<text x="39.3" y="30.2">32</text>
<text x="103.4" y="30.2">2</text>
<text x="103.4" y="32.8">1</text>
<text x="165.7" y="31.5">22</text>
<text x="165.7" y="34">21</text>
<text x="185.3" y="31.5">2</text>
<text x="185.3" y="34">3</text>
<text x="237.4" y="31.5">2</text>
<text x="237.4" y="34">3</text>
<text x="39.3" y="40.4">10</text>
<text x="39.9" y="37.8">8</text>
<text x="102.8" y="37.8">27</text>
<text x="102.8" y="40.4">28</text>
<text x="165.7" y="36.6">20</text>
<text x="165.7" y="41.7">18</text>
<text x="185.3" y="36.6">4</text>
<text x="185.3" y="39.1">5</text>
<text x="185.3" y="41.7">6</text>
<text x="237.4" y="36.6">4</text>
<text x="237.4" y="39.1">5</text>
<text x="237.4" y="41.7">6</text>
<text x="39.3" y="45.5">36</text>
<text x="103.4" y="45.5">3</text>
<text x="165.7" y="46.7">19</text>
<text x="185.3" y="44.2">7</text>
<text x="185.3" y="46.7">8</text>
<text x="237.4" y="44.2">7</text>
<text x="237.4" y="46.7">8</text>
<text x="39.3" y="48">11</text>
<text x="39.3" y="50.5">12</text>
<text x="39.3" y="53.1">35</text>
<text x="103.4" y="48">5</text>
<text x="103.4" y="53.1">7</text>
<text x="184.7" y="51.8">10</text>
<text x="185.3" y="49.3">9</text>
<text x="236.8" y="51.8">10</text>
<text x="237.4" y="49.3">9</text>
<text x="39.3" y="55.6">38</text>
<text x="39.3" y="58.2">40</text>
<text x="102.8" y="55.6">29</text>
<text x="102.8" y="58.2">31</text>
<text x="184.7" y="54.4">11</text>
<text x="184.7" y="56.9">13</text>
<text x="184.7" y="59.4">14</text>
<text x="236.8" y="54.4">11</text>
<text x="236.8" y="56.9">12</text>
<text x="236.8" y="59.4">13</text>
<text x="39.3" y="63.2">15</text>
<text x="39.3" y="65.8">16</text>
<text x="102.8" y="63.2">26</text>
<text x="102.8" y="65.8">24</text>
<text x="184.7" y="62">15</text>
<text x="184.7" y="64.5">16</text>
<text x="236.8" y="62">14</text>
<text x="236.8" y="64.5">15</text>
<text x="39.3" y="68.3">18</text>
<text x="39.3" y="70.9">22</text>
<text x="102.8" y="68.3">21</text>
<text x="102.8" y="70.9">19</text>
<text x="184.7" y="67.1">17</text>
<text x="236.8" y="67.1">16</text>
<text x="39.3" y="73.4">37</text>
<text x="39.3" y="75.9">13</text>
<text x="102.8" y="73.4">23</text>
<text x="176.3" y="73.7" transform="rotate(-90 176.3 73.7)">12</text>
<text x="72.1" y="80.7" transform="rotate(-90 72.1 80.7)">6</text>
<text x="176.3" y="94" transform="rotate(-90 176.3 94)">24</text>
<text x="165.7" y="97.5">23</text>
<text x="165.7" y="100.1">22</text>
<text x="185.3" y="97.5">1</text>
<text x="185.3" y="100.1">2</text>
<text x="237.4" y="100.1">2</text>
<text x="43.7" y="105.2">1</text>
<text x="165.7" y="102.6">21</text>
<text x="165.7" y="105.2">20</text>
<text x="185.3" y="102.6">3</text>
<text x="185.3" y="105.2">4</text>
<text x="185.3" y="107.7">5</text>
<text x="237.4" y="102.6">3</text>
<text x="237.4" y="105.2">4</text>
<text x="237.4" y="107.7">5</text>
<text x="43.7" y="110.2">3</text>
<text x="43.7" y="112.8">2</text>
<text x="93.9" y="111.5">4</text>
<text x="165.7" y="110.2">18</text>
<text x="185.3" y="110.2">6</text>
<text x="185.3" y="112.8">7</text>
<text x="237.4" y="110.2">6</text>
<text x="237.4" y="112.8">7</text>
<text x="93.9" y="119.1">1</text>
<text x="93.9" y="116.6">2</text>
<text x="93.9" y="114">3</text>
<text x="165.7" y="115.3">19</text>
<text x="185.3" y="115.3">8</text>
<text x="185.3" y="117.9">9</text>
<text x="237.4" y="115.3">8</text>
<text x="237.4" y="117.9">9</text>
<text x="35.3" y="120.1" transform="rotate(-90 35.3 120.1)">5</text>
<text x="37.8" y="120.1" transform="rotate(-90 37.8 120.1)">4</text>
<text x="184.7" y="120.4">10</text>
<text x="184.7" y="122.9">11</text>
<text x="184.7" y="125.5">13</text>
<text x="236.8" y="120.4">10</text>
<text x="236.8" y="122.9">11</text>
<text x="236.8" y="125.5">12</text>
<text x="184.7" y="128">14</text>
<text x="184.7" y="130.6">15</text>
<text x="236.8" y="128">13</text>
<text x="236.8" y="130.6">14</text>
<text x="184.7" y="133.1">16</text>
<text x="184.7" y="135.6">17</text>
<text x="236.8" y="133.1">15</text>
<text x="236.8" y="135.6">16</text>
<text x="176.3" y="142.3" transform="rotate(-90 176.3 142.3)">12</text>
</g>
<g font-size="1.8" fill="#0000c2">
<text x="84.7" y="102.7">Accessibility</text>
<text x="87.3" y="104.8">Module</text>
<text x="34.2" y="163.7">LEDs</text>
</g>
</svg>
